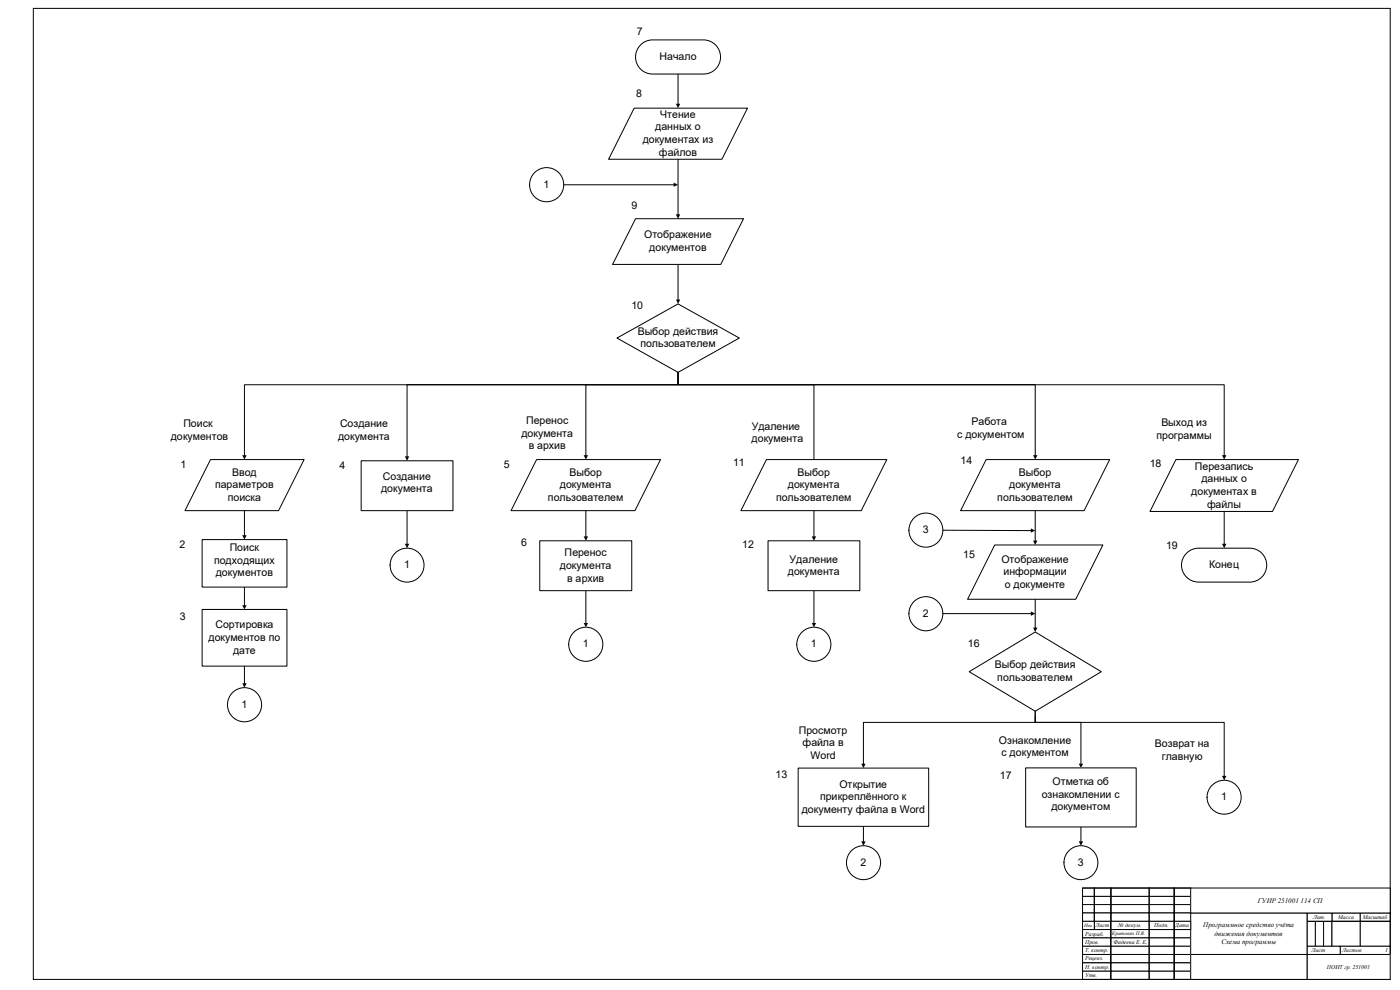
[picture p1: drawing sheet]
<svg xmlns="http://www.w3.org/2000/svg" width="297mm" height="210mm" viewBox="0 0 297 210" stroke-linecap="round" stroke-linejoin="round" font-family="sans-serif">
<path d="M282.6 193.7h6v1.8h-6z" fill="none" stroke="#000" stroke-width=".21"/>
<path d="M288.6 193.7h6.3v1.8h-6.3z" fill="#fff"/>
<path d="M288.6 193.7h6.3v1.8h-6.3z" fill="none" stroke="#000" stroke-width=".21"/>
<path d="M277.3 195.5h1.8v5.2h-1.8z" fill="#fff"/>
<path d="M277.3 195.5h1.8v5.2h-1.8z" fill="none" stroke="#000" stroke-width=".21"/>
<path d="M279.1 195.5h1.7v5.2h-1.7z" fill="#fff"/>
<path d="M279.1 195.5h1.7v5.2h-1.7z" fill="none" stroke="#000" stroke-width=".21"/>
<path d="M280.8 195.5h1.8v5.2h-1.8z" fill="#fff"/>
<path d="M280.8 195.5h1.8v5.2h-1.8z" fill="none" stroke="#000" stroke-width=".21"/>
<path d="M282.6 195.5h6v5.2h-6z" fill="#fff"/>
<path d="M282.6 195.5h6v5.2h-6z" fill="none" stroke="#000" stroke-width=".21"/>
<path d="M288.6 195.5h6.3v5.2h-6.3z" fill="#fff"/>
<path d="M288.6 195.5h6.3v5.2h-6.3z" fill="none" stroke="#000" stroke-width=".21"/>
<path d="M277.3 200.7h7.1v1.8h-7.1z" fill="#fff"/>
<path d="M277.3 200.7h7.1v1.8h-7.1z" fill="none" stroke="#000" stroke-width=".21"/>
<path d="M284.4 200.7h10.5v1.8h-10.5z" fill="#fff"/>
<path d="M284.4 200.7h10.5v1.8h-10.5z" fill="none" stroke="#000" stroke-width=".21"/>
<path d="M249.1 188.4h3.5v1.8h-3.5z" fill="#fff"/>
<path d="M249.1 188.4h3.5v1.8h-3.5z" fill="none" stroke="#000" stroke-width=".21"/>
<path d="M243.8 188.4h5.3v1.8h-5.3z" fill="#fff"/>
<path d="M243.8 188.4h5.3v1.8h-5.3z" fill="none" stroke="#000" stroke-width=".21"/>
<path d="M235.7 188.4h8.1v1.8h-8.1z" fill="#fff"/>
<path d="M235.7 188.4h8.1v1.8h-8.1z" fill="none" stroke="#000" stroke-width=".21"/>
<path d="M232.2 188.4h3.5v1.8h-3.5z" fill="#fff"/>
<path d="M232.2 188.4h3.5v1.8h-3.5z" fill="none" stroke="#000" stroke-width=".21"/>
<path d="M229.7 188.4h2.5v1.8h-2.5z" fill="#fff"/>
<path d="M229.7 188.4h2.5v1.8h-2.5z" fill="none" stroke="#000" stroke-width=".21"/>
<path d="M229.7 197.2h6v1.8h-6z" fill="#fff"/>
<path d="M229.7 197.2h6v1.8h-6z" fill="none" stroke="#000" stroke-width=".21"/>
<path d="M249.1 190.2h3.5v1.7h-3.5z" fill="#fff"/>
<path d="M249.1 190.2h3.5v1.7h-3.5z" fill="none" stroke="#000" stroke-width=".21"/>
<path d="M243.8 190.2h5.3v1.7h-5.3z" fill="#fff"/>
<path d="M243.8 190.2h5.3v1.7h-5.3z" fill="none" stroke="#000" stroke-width=".21"/>
<path d="M235.7 190.2h8.1v1.7h-8.1z" fill="#fff"/>
<path d="M235.7 190.2h8.1v1.7h-8.1z" fill="none" stroke="#000" stroke-width=".21"/>
<path d="M232.2 190.2h3.5v1.7h-3.5z" fill="#fff"/>
<path d="M232.2 190.2h3.5v1.7h-3.5z" fill="none" stroke="#000" stroke-width=".21"/>
<path d="M229.7 190.2h2.5v1.7h-2.5z" fill="#fff"/>
<path d="M229.7 190.2h2.5v1.7h-2.5z" fill="none" stroke="#000" stroke-width=".21"/>
<path d="M249.1 191.9h3.5v1.8h-3.5z" fill="#fff"/>
<path d="M249.1 191.9h3.5v1.8h-3.5z" fill="none" stroke="#000" stroke-width=".21"/>
<path d="M243.8 191.9h5.3v1.8h-5.3z" fill="#fff"/>
<path d="M243.8 191.9h5.3v1.8h-5.3z" fill="none" stroke="#000" stroke-width=".21"/>
<path d="M235.7 191.9h8.1v1.8h-8.1z" fill="#fff"/>
<path d="M235.7 191.9h8.1v1.8h-8.1z" fill="none" stroke="#000" stroke-width=".21"/>
<path d="M232.2 191.9h3.5v1.8h-3.5z" fill="#fff"/>
<path d="M232.2 191.9h3.5v1.8h-3.5z" fill="none" stroke="#000" stroke-width=".21"/>
<path d="M229.7 191.9h2.5v1.8h-2.5z" fill="#fff"/>
<path d="M229.7 191.9h2.5v1.8h-2.5z" fill="none" stroke="#000" stroke-width=".21"/>
<path d="M249.1 193.7h3.5v1.8h-3.5z" fill="#fff"/>
<path d="M249.1 193.7h3.5v1.8h-3.5z" fill="none" stroke="#000" stroke-width=".21"/>
<path d="M243.8 193.7h5.3v1.8h-5.3z" fill="#fff"/>
<path d="M243.8 193.7h5.3v1.8h-5.3z" fill="none" stroke="#000" stroke-width=".21"/>
<path d="M235.7 193.7h8.1v1.8h-8.1z" fill="#fff"/>
<path d="M235.7 193.7h8.1v1.8h-8.1z" fill="none" stroke="#000" stroke-width=".21"/>
<path d="M232.2 193.7h3.5v1.8h-3.5z" fill="#fff"/>
<path d="M232.2 193.7h3.5v1.8h-3.5z" fill="none" stroke="#000" stroke-width=".21"/>
<path d="M229.7 193.7h2.5v1.8h-2.5z" fill="#fff"/>
<path d="M229.7 193.7h2.5v1.8h-2.5z" fill="none" stroke="#000" stroke-width=".21"/>
<path d="M232.2 195.5h3.5v1.7h-3.5z" fill="#fff"/>
<path d="M232.2 195.5h3.5v1.7h-3.5z" fill="none" stroke="#000" stroke-width=".21"/>
<path d="M229.7 195.5h2.5v1.7h-2.5z" fill="#fff"/>
<path d="M229.7 195.5h2.5v1.7h-2.5z" fill="none" stroke="#000" stroke-width=".21"/>
<path d="M249.1 197.2h3.5v1.8h-3.5z" fill="#fff"/>
<path d="M249.1 197.2h3.5v1.8h-3.5z" fill="none" stroke="#000" stroke-width=".21"/>
<path d="M243.8 197.2h5.3v1.8h-5.3z" fill="#fff"/>
<path d="M243.8 197.2h5.3v1.8h-5.3z" fill="none" stroke="#000" stroke-width=".21"/>
<path d="M235.7 197.2h8.1v1.8h-8.1z" fill="#fff"/>
<path d="M235.7 197.2h8.1v1.8h-8.1z" fill="none" stroke="#000" stroke-width=".21"/>
<path d="M229.7 199h6v1.7h-6z" fill="#fff"/>
<path d="M229.7 199h6v1.7h-6z" fill="none" stroke="#000" stroke-width=".21"/>
<path d="M249.1 199h3.5v1.7h-3.5z" fill="#fff"/>
<path d="M249.1 199h3.5v1.7h-3.5z" fill="none" stroke="#000" stroke-width=".21"/>
<path d="M243.8 199h5.3v1.7h-5.3z" fill="#fff"/>
<path d="M243.8 199h5.3v1.7h-5.3z" fill="none" stroke="#000" stroke-width=".21"/>
<path d="M235.7 199h8.1v1.7h-8.1z" fill="#fff"/>
<path d="M235.7 199h8.1v1.7h-8.1z" fill="none" stroke="#000" stroke-width=".21"/>
<path d="M229.7 200.7h6v1.8h-6z" fill="#fff"/>
<path d="M229.7 200.7h6v1.8h-6z" fill="none" stroke="#000" stroke-width=".21"/>
<path d="M249.1 200.7h3.5v1.8h-3.5z" fill="#fff"/>
<path d="M249.1 200.7h3.5v1.8h-3.5z" fill="none" stroke="#000" stroke-width=".21"/>
<path d="M243.8 200.7h5.3v1.8h-5.3z" fill="#fff"/>
<path d="M243.8 200.7h5.3v1.8h-5.3z" fill="none" stroke="#000" stroke-width=".21"/>
<path d="M235.7 200.7h8.1v1.8h-8.1z" fill="#fff"/>
<path d="M235.7 200.7h8.1v1.8h-8.1z" fill="none" stroke="#000" stroke-width=".21"/>
<path d="M229.7 202.5h6v1.8h-6z" fill="#fff"/>
<path d="M229.7 202.5h6v1.8h-6z" fill="none" stroke="#000" stroke-width=".21"/>
<path d="M249.1 202.5h3.5v1.8h-3.5z" fill="#fff"/>
<path d="M249.1 202.5h3.5v1.8h-3.5z" fill="none" stroke="#000" stroke-width=".21"/>
<path d="M243.8 202.5h5.3v1.8h-5.3z" fill="#fff"/>
<path d="M243.8 202.5h5.3v1.8h-5.3z" fill="none" stroke="#000" stroke-width=".21"/>
<path d="M235.7 202.5h8.1v1.8h-8.1z" fill="#fff"/>
<path d="M235.7 202.5h8.1v1.8h-8.1z" fill="none" stroke="#000" stroke-width=".21"/>
<path d="M229.7 204.3h6v1.7h-6z" fill="#fff"/>
<path d="M229.7 204.3h6v1.7h-6z" fill="none" stroke="#000" stroke-width=".21"/>
<path d="M249.1 204.3h3.5v1.7h-3.5z" fill="#fff"/>
<path d="M249.1 204.3h3.5v1.7h-3.5z" fill="none" stroke="#000" stroke-width=".21"/>
<path d="M243.8 204.3h5.3v1.7h-5.3z" fill="#fff"/>
<path d="M243.8 204.3h5.3v1.7h-5.3z" fill="none" stroke="#000" stroke-width=".21"/>
<path d="M235.7 204.3h8.1v1.7h-8.1z" fill="#fff"/>
<path d="M235.7 204.3h8.1v1.7h-8.1z" fill="none" stroke="#000" stroke-width=".21"/>
<path d="M229.7 206h6v1.8h-6z" fill="#fff"/>
<path d="M229.7 206h6v1.8h-6z" fill="none" stroke="#000" stroke-width=".21"/>
<path d="M249.1 206h3.5v1.8h-3.5z" fill="#fff"/>
<path d="M249.1 206h3.5v1.8h-3.5z" fill="none" stroke="#000" stroke-width=".21"/>
<path d="M243.8 206h5.3v1.8h-5.3z" fill="#fff"/>
<path d="M243.8 206h5.3v1.8h-5.3z" fill="none" stroke="#000" stroke-width=".21"/>
<path d="M235.7 206h8.1v1.8h-8.1z" fill="#fff"/>
<path d="M235.7 206h8.1v1.8h-8.1z" fill="none" stroke="#000" stroke-width=".21"/>
<path d="M277.3 193.7h5.3v1.8h-5.3z" fill="#fff"/>
<path d="M7.1 1.8h287.8v206h-287.8zM252.6 188.4v19.4M277.3 193.7h5.3v1.8h-5.3zM277.3 195.5h17.6" fill="none" stroke="#000" stroke-width=".21"/>
<path d="M277.3 202.5h17.6v5.3h-17.6z" fill="#fff"/>
<path d="M277.3 202.5h17.6v5.3h-17.6z" fill="none" stroke="#000" stroke-width=".21"/>
<path d="M252.6 202.5h24.7v5.3h-24.7z" fill="#fff"/>
<path d="M252.6 202.5h24.7v5.3h-24.7z" fill="none" stroke="#000" stroke-width=".21"/>
<path d="M252.6 193.7h24.7v8.8h-24.7z" fill="#fff"/>
<path d="M252.6 193.7h24.7v8.8h-24.7z" fill="none" stroke="#000" stroke-width=".21"/>
<path d="M252.6 188.4h42.3v5.3h-42.3z" fill="#fff"/>
<path d="M252.6 188.4h42.3v5.3h-42.3z" fill="none" stroke="#000" stroke-width=".21"/>
<path d="M249.1 195.5h3.5v1.7h-3.5z" fill="#fff"/>
<path d="M249.1 195.5h3.5v1.7h-3.5z" fill="none" stroke="#000" stroke-width=".21"/>
<path d="M243.8 195.5h5.3v1.7h-5.3z" fill="#fff"/>
<path d="M243.8 195.5h5.3v1.7h-5.3z" fill="none" stroke="#000" stroke-width=".21"/>
<path d="M235.7 195.5h8.1v1.7h-8.1z" fill="#fff"/>
<path d="M232.2 188.4v7.1M235.7 195.5h8.1v1.7h-8.1zM235.7 188.4v19.4M243.8 188.4v19.4M249.1 188.4v19.4M252.6 188.4h-22.9v19.4" fill="none" stroke="#000" stroke-width=".21"/>
<path d="M134.5 22.9h24.1l-5.4 10.9h-24.1z" fill-rule="evenodd" fill="#fff"/>
<path d="M134.5 22.9h24.1l-5.4 10.9h-24.1zM143.8 33.8v11.8" fill="none" stroke="#000" stroke-width=".21"/>
<path d="M143.4 45.5h.9l-.5 .9z" fill="#000"/>
<path d="M135.9 9.5a3.6 3.6 0 0 1 2.5-1h10.9a3.6 3.6 0 0 1 3.6 3.6 3.6 3.6 0 0 1-3.6 3.6h-10.9a3.6 3.6 0 0 1-3.3-2.2 3.6 3.6 0 0 1 .8-4z" fill-rule="evenodd" fill="#fff"/>
<path d="M135.9 9.5a3.6 3.6 0 0 1 2.5-1h10.9a3.6 3.6 0 0 1 3.6 3.6 3.6 3.6 0 0 1-3.6 3.6h-10.9a3.6 3.6 0 0 1-3.3-2.2 3.6 3.6 0 0 1 .8-4zM143.8 15.7v6.4" fill="none" stroke="#000" stroke-width=".21"/>
<path d="M143.4 22h.9l-.5 .9z" fill="#000"/>
<path d="M130.9 71.7l12.9-7.2 13 7.2-13 7.3z" fill-rule="evenodd" fill="#fff"/>
<path d="M143.8 56.1v7.6M130.9 71.7l12.9-7.2 13 7.2-13 7.3zM51.9 96.7v-15.1h91.9v-2.6v2.6h-57.4v15.3" fill="none" stroke="#000" stroke-width=".21"/>
<path d="M143.4 63.5h.9l-.5 1zM51.4 96.6h.9l-.4 .9zM85.9 96.8h.9l-.4 .9z" fill="#000"/>
<path d="M44.7 97.5h19.8l-5.4 10.8h-19.9z" fill-rule="evenodd" fill="#fff"/>
<path d="M44.7 97.5h19.8l-5.4 10.8h-19.9zM51.9 108.3v5.4" fill="none" stroke="#000" stroke-width=".21"/>
<path d="M51.4 113.5h.9l-.4 1z" fill="#000"/>
<path d="M113.8 97.5h26.3l-5.4 10.8h-26.3z" fill-rule="evenodd" fill="#fff"/>
<path d="M113.8 97.5h26.3l-5.4 10.8h-26.3zM124.3 96.7v-15.1h48.4v15.9M124.3 108.3v5.6" fill="none" stroke="#000" stroke-width=".21"/>
<path d="M123.8 96.6h1l-.5 .9zM123.8 113.8h1l-.5 .9z" fill="#000"/>
<path d="M162.6 97.5h25.5l-5.4 10.8h-25.5z" fill-rule="evenodd" fill="#fff"/>
<path d="M162.6 97.5h25.5l-5.4 10.8h-25.5zM172.7 108.3v5.6" fill="none" stroke="#000" stroke-width=".21"/>
<path d="M172.2 113.8h.9l-.4 .9z" fill="#000"/>
<path d="M209.2 97.5h26.2l-5.4 10.8h-26.2z" fill-rule="evenodd" fill="#fff"/>
<path d="M143.8 79v2.6h75.8v15.1M209.2 97.5h26.2l-5.4 10.8h-26.2z" fill="none" stroke="#000" stroke-width=".21"/>
<path d="M219.2 96.6h.9l-.5 .9z" fill="#000"/>
<circle cx="51.9" cy="149.5" r="3.6" fill="#fff"/>
<circle cx="51.9" cy="149.5" r="3.6" fill="none" stroke="#000" stroke-width=".21"/>
<circle cx="86.4" cy="119.9" r="3.6" fill="#fff"/>
<circle cx="86.4" cy="119.9" r="3.6" fill="none" stroke="#000" stroke-width=".21"/>
<circle cx="124.3" cy="136.7" r="3.6" fill="#fff"/>
<circle cx="124.3" cy="136.7" r="3.6" fill="none" stroke="#000" stroke-width=".21"/>
<circle cx="172.7" cy="136.7" r="3.6" fill="#fff"/>
<g fill="none" stroke="#000" stroke-width=".21">
<path d="M86.4 108.3v7.2M51.9 124.5v4M124.3 125.3v6.9M172.7 125.3v6.9"/>
<circle cx="172.7" cy="136.7" r="3.6"/>
</g>
<path d="M85.9 115.4h.9l-.4 .9zM51.4 128.4h.9l-.4 .9zM123.8 132.2h1l-.5 .9zM172.2 132.2h.9l-.4 .9z" fill="#000"/>
<circle cx="116" cy="39.2" r="3.6" fill="#fff"/>
<g fill="none" stroke="#000" stroke-width=".21">
<path d="M119.6 39.2h23.4"/>
<circle cx="116" cy="39.2" r="3.6"/>
</g>
<path d="M142.9 38.7l.9 .5-.9 .4z" fill="#000"/>
<path d="M249.5 97.5h26l-5.5 11h-26z" fill-rule="evenodd" fill="#fff"/>
<path d="M143.8 79v2.6h115.9v15.1M249.5 97.5h26l-5.5 11h-26z" fill="none" stroke="#000" stroke-width=".21"/>
<path d="M259.2 96.6h1l-.5 .9z" fill="#000"/>
<path d="M251.7 117.3a3.7 3.7 0 0 1 2.6-1h10.8a3.6 3.6 0 0 1 3.6 3.6 3.6 3.6 0 0 1-3.6 3.6h-10.8a3.6 3.6 0 0 1-3.4-2.2 3.6 3.6 0 0 1 .8-4z" fill-rule="evenodd" fill="#fff"/>
<path d="M251.7 117.3a3.7 3.7 0 0 1 2.6-1h10.8a3.6 3.6 0 0 1 3.6 3.6 3.6 3.6 0 0 1-3.6 3.6h-10.8a3.6 3.6 0 0 1-3.4-2.2 3.6 3.6 0 0 1 .8-4zM259.7 108.5v7" fill="none" stroke="#000" stroke-width=".21"/>
<path d="M259.2 115.4h1l-.5 .9z" fill="#000"/>
<path d="M205.6 142.5l14-8.4 14 8.4-14 8.4z" fill-rule="evenodd" fill="#fff"/>
<path d="M205.6 142.5l14-8.4 14 8.4-14 8.4z" fill="none" stroke="#000" stroke-width=".21"/>
<path d="M169.3 162.9h27.7v12.4h-27.7z" fill="#fff"/>
<path d="M219.6 150.9v2.3h-36.4v8.9M169.3 162.9h27.7v12.4h-27.7z" fill="none" stroke="#000" stroke-width=".21"/>
<path d="M182.7 162h.9l-.4 .9z" fill="#000"/>
<circle cx="196.4" cy="112.5" r="3.6" fill="#fff"/>
<g fill="none" stroke="#000" stroke-width=".21">
<path d="M200 112.5l18.8 .1M219.6 150.9v2.3h9.7v8.9"/>
<circle cx="196.4" cy="112.5" r="3.6"/>
</g>
<path d="M218.7 112.1l.9 .5-.9 .4zM228.9 162h.9l-.5 .9z" fill="#000"/>
<circle cx="183.2" cy="183" r="3.6" fill="#fff"/>
<circle cx="183.2" cy="183" r="3.6" fill="none" stroke="#000" stroke-width=".21"/>
<circle cx="229.3" cy="183" r="3.6" fill="#fff"/>
<g fill="none" stroke="#000" stroke-width=".21">
<path d="M183.2 175.3v3.3M229.3 175.4v3.2"/>
<circle cx="229.3" cy="183" r="3.6"/>
</g>
<path d="M182.7 178.5h.9l-.4 .9zM228.9 178.5h.9l-.5 .9z" fill="#000"/>
<path d="M211 115.6h23l-5.8 11.5h-22.9z" fill-rule="evenodd" fill="#fff"/>
<path d="M211 115.6h23l-5.8 11.5h-22.9zM219.6 108.3v6.5M219.6 127.1v6.2" fill="none" stroke="#000" stroke-width=".21"/>
<path d="M219.2 114.7h.9l-.5 .9zM219.2 133.1h.9l-.5 1z" fill="#000"/>
<circle cx="196.4" cy="130.2" r="3.6" fill="#fff"/>
<g fill="none" stroke="#000" stroke-width=".21">
<path d="M200 130.2h18.8"/>
<circle cx="196.4" cy="130.2" r="3.6"/>
</g>
<path d="M218.7 129.7l.9 .5-.9 .4z" fill="#000"/>
<circle cx="259.7" cy="169.1" r="3.6" fill="#fff"/>
<g fill="none" stroke="#000" stroke-width=".21">
<path d="M51.9 141.3v3.8M219.6 151.8v1.4h40.1v11.5"/>
<circle cx="259.7" cy="169.1" r="3.6"/>
</g>
<path d="M51.4 144.9h.9l-.4 1zM259.2 164.6h1l-.5 .9z" fill="#000"/>
<path d="M134.8 46.4h22.9l-4.8 9.7h-22.9z" fill-rule="evenodd" fill="#fff"/>
<path d="M134.8 46.4h22.9l-4.8 9.7h-22.9z" fill="none" stroke="#000" stroke-width=".21"/>
<path d="M42.9 114.5h18v10h-18z" fill="#fff"/>
<path d="M42.9 114.5h18v10h-18z" fill="none" stroke="#000" stroke-width=".21"/>
<path d="M42.9 129.3h18v12h-18z" fill="#fff"/>
<path d="M42.9 129.3h18v12h-18z" fill="none" stroke="#000" stroke-width=".21"/>
<path d="M76.6 97.7h19.5v10.6h-19.5z" fill="#fff"/>
<path d="M76.6 97.7h19.5v10.6h-19.5z" fill="none" stroke="#000" stroke-width=".21"/>
<path d="M114.5 114.7h19.5v10.6h-19.5z" fill="#fff"/>
<path d="M114.5 114.7h19.5v10.6h-19.5z" fill="none" stroke="#000" stroke-width=".21"/>
<path d="M162.9 114.7h19.5v10.6h-19.5z" fill="#fff"/>
<path d="M162.9 114.7h19.5v10.6h-19.5z" fill="none" stroke="#000" stroke-width=".21"/>
<path d="M217.6 162.9h23.4v12.5h-23.4z" fill="#fff"/>
<path d="M217.6 162.9h23.4v12.5h-23.4z" fill="none" stroke="#000" stroke-width=".21"/>
<g font-size="2.2">
<text x="135.1" y="7.3">7</text>
<text x="139.9" y="12.7">Начало</text>
<text x="135" y="20.6">8</text>
<text x="139" y="27.6">данных о</text>
<text x="140.1" y="25">Чтение</text>
<text x="136.4" y="30.4">документах из</text>
<text x="139.8" y="33">файлов</text>
<text x="115.3" y="39.8">1</text>
<text x="134" y="44.3">9</text>
<text x="136.7" y="50.5">Отображение</text>
<text x="137.8" y="53.3">документов</text>
<text x="133.9" y="65.6">10</text>
<text x="135.3" y="71">Выбор действия</text>
<text x="135.8" y="73.7">пользователем</text>
<text x="111.6" y="90">Перенос</text>
<text x="36.3" y="93.3">документов</text>
<text x="38.9" y="90.6">Поиск</text>
<text x="71.8" y="93.3">документа</text>
<text x="72.1" y="90.6">Создание</text>
<text x="110.6" y="92.6">документа</text>
<text x="112.2" y="95.3">в архив</text>
<text x="159.4" y="93.8">документа</text>
<text x="159.5" y="91.1">Удаление</text>
<text x="203.1" y="92.9">с документом</text>
<text x="206.1" y="90.3">Работа</text>
<text x="245.4" y="93.1">программы</text>
<text x="246.4" y="90.5">Выход из</text>
<text x="38.3" y="99.3">1</text>
<text x="49.2" y="100.9">Ввод</text>
<text x="72.1" y="99.5">4</text>
<text x="81.2" y="101.8">Создание</text>
<text x="106.9" y="99.3">5</text>
<text x="120.8" y="100.9">Выбор</text>
<text x="155.5" y="98.8">11</text>
<text x="169.2" y="100.9">Выбор</text>
<text x="203.8" y="98.3">14</text>
<text x="216.2" y="100.9">Выбор</text>
<text x="243.9" y="99.1">18</text>
<text x="253.5" y="99.6">Перезапись</text>
<text x="45.6" y="103.6">параметров</text>
<text x="48.3" y="106.3">поиска</text>
<text x="80.9" y="104.4">документа</text>
<text x="116.2" y="106.3">пользователем</text>
<text x="118.8" y="103.6">документа</text>
<text x="164.6" y="106.3">пользователем</text>
<text x="167.2" y="103.6">документа</text>
<text x="211.6" y="106.3">пользователем</text>
<text x="214.1" y="103.6">документа</text>
<text x="252.7" y="105">документах в</text>
<text x="254.9" y="102.3">данных о</text>
<text x="256.1" y="107.7">файлы</text>
<text x="195.8" y="113.1">3</text>
<text x="38.1" y="116.2">2</text>
<text x="45.4" y="119.5">подходящих</text>
<text x="48.7" y="116.9">Поиск</text>
<text x="110.6" y="115.8">6</text>
<text x="119.8" y="118">Перенос</text>
<text x="157.5" y="116.2">12</text>
<text x="167.5" y="119.3">Удаление</text>
<text x="204.3" y="118.4">15</text>
<text x="212.5" y="119.3">Отображение</text>
<text x="247.4" y="116.4">19</text>
<text x="45.8" y="122.3">документов</text>
<text x="85.7" y="120.6">1</text>
<text x="118.8" y="120.7">документа</text>
<text x="120.3" y="123.4">в архив</text>
<text x="167.2" y="122">документа</text>
<text x="212.9" y="122">информации</text>
<text x="213.2" y="124.7">о документе</text>
<text x="256.5" y="120.6">Конец</text>
<text x="38.2" y="131.6">3</text>
<text x="195.8" y="130.9">2</text>
<text x="44.2" y="135.9">документов по</text>
<text x="45.7" y="133.3">Сортировка</text>
<text x="123.7" y="137.3">1</text>
<text x="172" y="137.3">1</text>
<text x="205.3" y="137.2">16</text>
<text x="49.4" y="138.6">дате</text>
<text x="211" y="141.8">Выбор действия</text>
<text x="211.6" y="144.5">пользователем</text>
<text x="51.2" y="150.2">1</text>
<text x="169.5" y="155.6">Просмотр</text>
<text x="170.3" y="158.3">файла в</text>
<text x="172" y="161">Word</text>
<text x="211.9" y="157.7">Ознакомление</text>
<text x="212.5" y="160.4">с документом</text>
<text x="245" y="158.5">Возврат на</text>
<text x="246.5" y="161.2">главную</text>
<text x="164.5" y="165.1">13</text>
<text x="178.1" y="167.1">Открытие</text>
<text x="212.1" y="165.4">17</text>
<text x="223.3" y="166.5">Отметка об</text>
<text x="170.1" y="172.5">документу файла в Word</text>
<text x="174" y="169.8">прикреплённого к</text>
<text x="221" y="169.2">ознакомлении с</text>
<text x="223.1" y="171.9">документом</text>
<text x="259.1" y="169.8">1</text>
<text x="182.5" y="183.7">2</text>
<text x="228.7" y="183.7">3</text>
</g>
<g font-size="1.5">
<text x="266.9" y="191.5">ГУИР 251001 114 СП</text>
<text x="255.3" y="196.7">Программное средство учёта</text>
<text x="257.7" y="198.5">движения документов</text>
<text x="259.1" y="200.3">Схема программы</text>
</g>
<g font-size="1.2">
<text x="232.4" y="196.7">Лист</text>
<text x="237.2" y="196.7">№ докум.</text>
<text x="244.9" y="196.7">Подп.</text>
<text x="249.3" y="196.7">Дата</text>
<text x="278.6" y="194.9">Лит.</text>
<text x="283.9" y="194.9">Масса</text>
<text x="289.1" y="194.9">Масштаб</text>
<text x="230.2" y="198.5">Разраб.</text>
<text x="230.2" y="200.2">Пров.</text>
<text x="230.2" y="202">Т. контр.</text>
<text x="230.2" y="203.8">Реценз.</text>
<text x="236.2" y="200.2">Фадеева Е. Е.</text>
<text x="278.3" y="202">Лист</text>
<text x="284.8" y="202">Листов</text>
<text x="293.8" y="202">1</text>
<text x="230.2" y="205.5">Н. контр.</text>
<text x="230.2" y="207.3">Утв.</text>
<text x="281.5" y="205.5">ПОИТ гр. 251001</text>
</g>
<text font-size="1.1" x="235.9" y="198.4">Кратович П.В.</text>
<text font-size="1" x="230" y="196.6">Изм.</text>
</svg>
